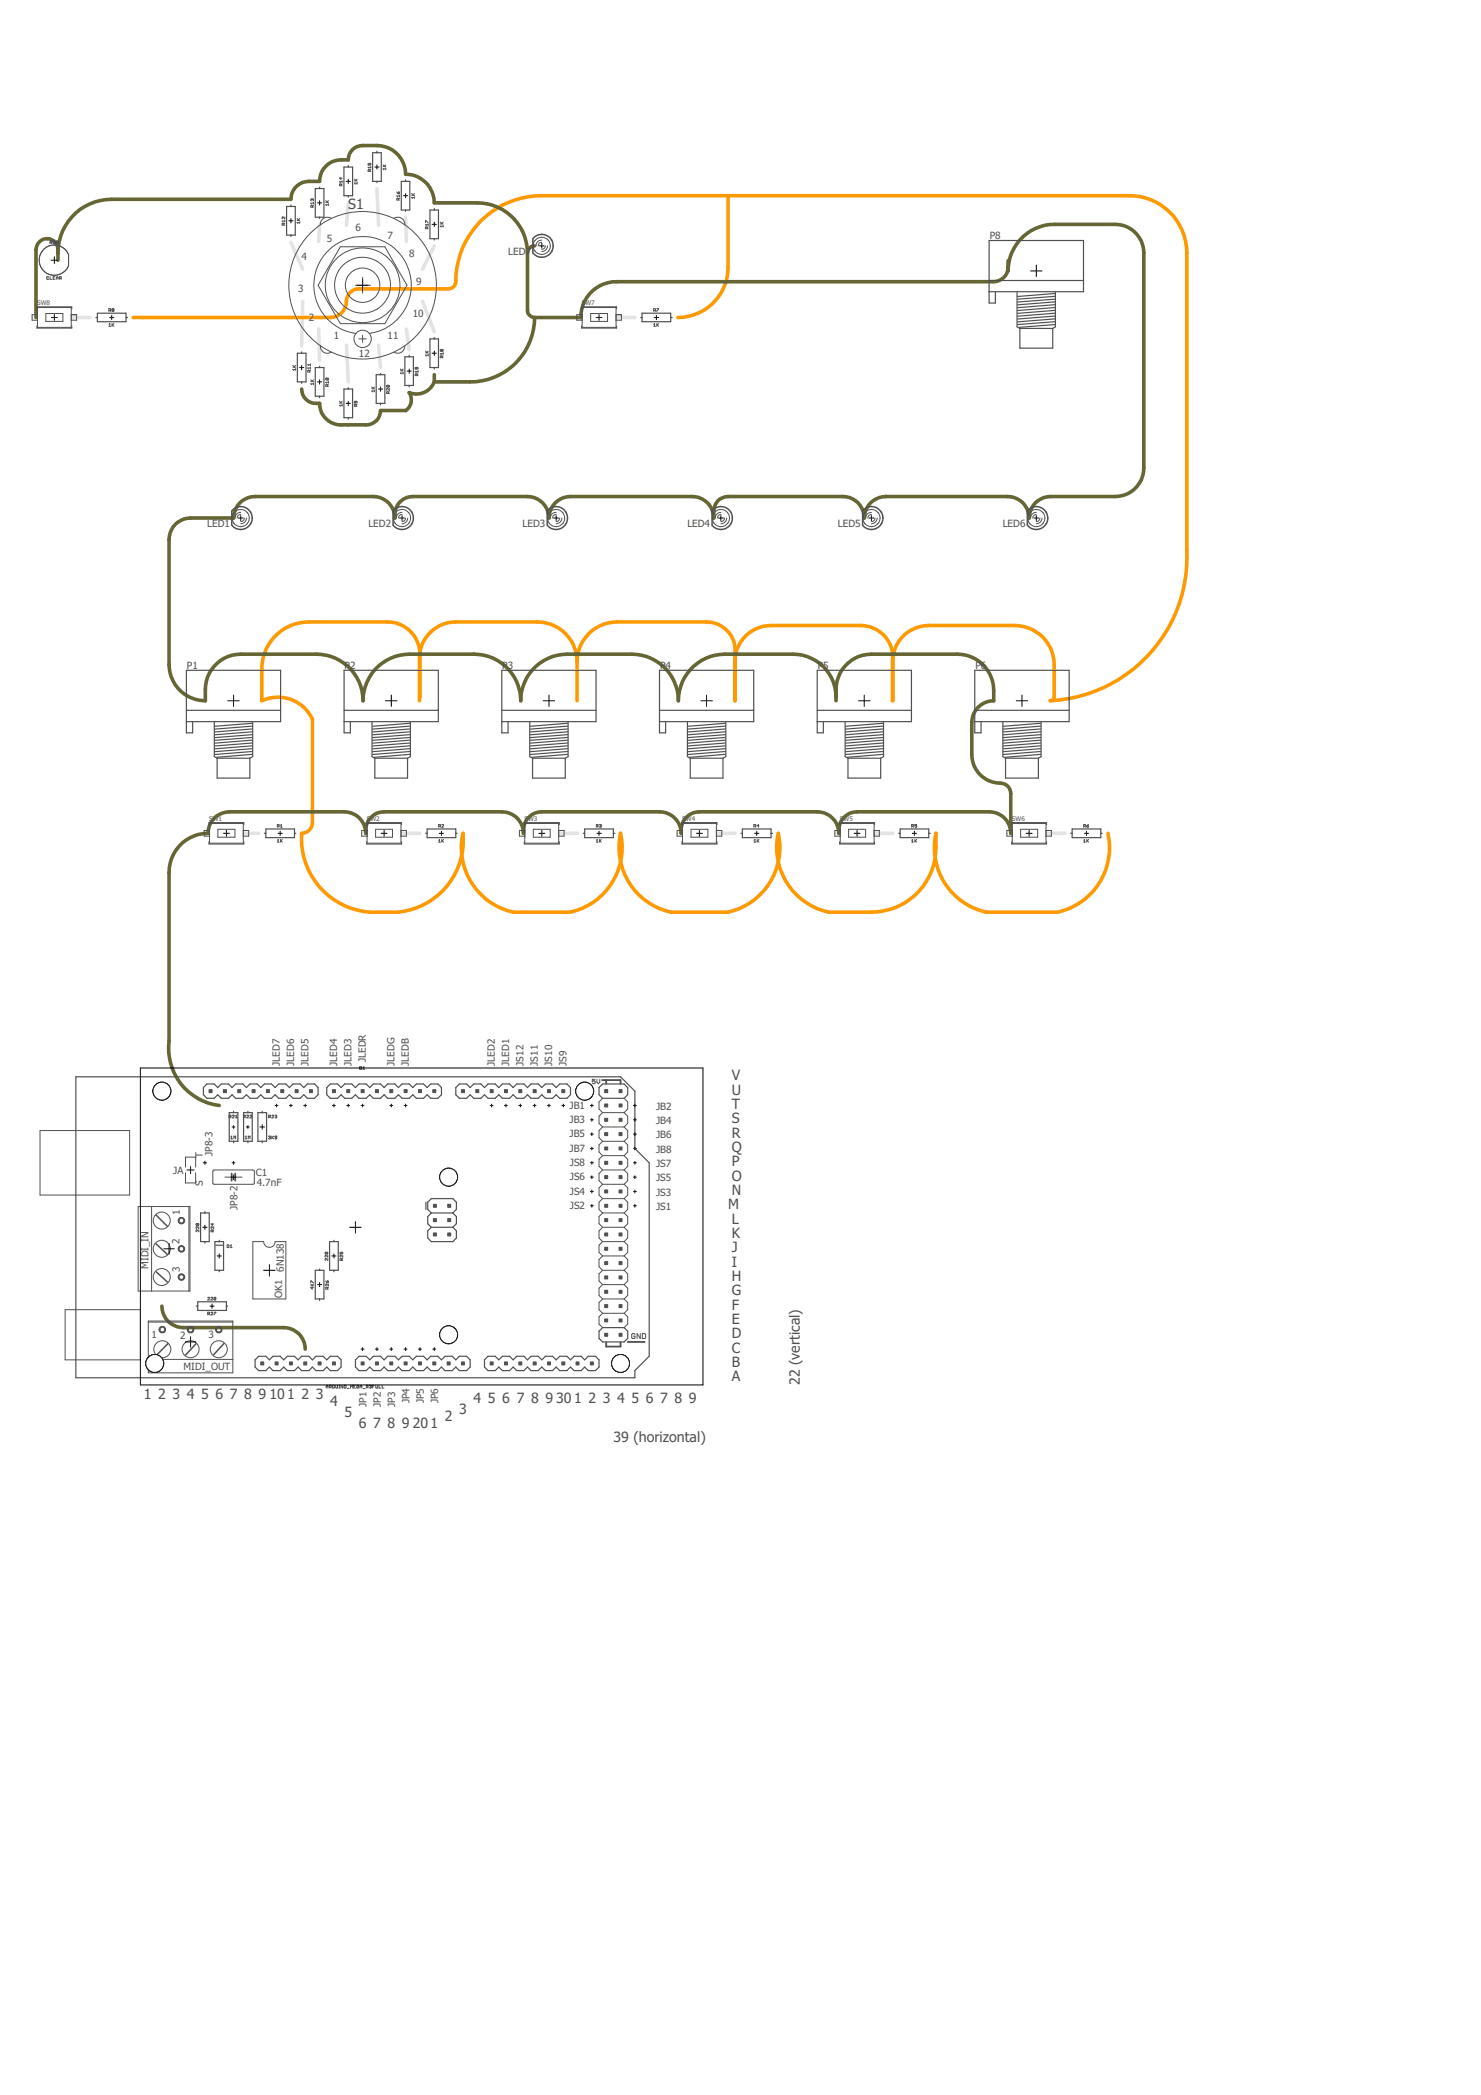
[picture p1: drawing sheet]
<svg xmlns="http://www.w3.org/2000/svg" width="210mm" height="297mm" viewBox="0 0 210 297" stroke-linecap="round" stroke-linejoin="round" font-family="sans-serif">
<g fill="none" stroke="#505050" stroke-width=".14">
<path d="M6.9 39.3h-.3v.2h.3M7.1 34.4h.2v-.2h-.2v.3M7.1 39.2v.4h.2M7.2 34.4l.1 .1M7.5 39.4h.2M7.8 34.2h-.3l.1 .3h.2v-.1h-.1M7.8 39.2h-.3v.4h.3M8 34.2h.2v.3h-.2zM8 34.4h.2M8 39.6v-.3l.1-.1 .1 .1v.3M8 39.4h.2M8.4 39.5l.3-.1-.1-.2h-.2v.4"/>
<path d="M8.6 39.5l.1 .1M40.2 31.9v-.2h-.2v.2h.4M40.4 30.8v.2l-.3-.2h-.1v.2M40.4 31.7l-.2 .1M40.4 31.3h-.4l.1 .2M40.4 31.2v.3M42.1 31.2h.4M42.1 31l.3 .2M42.5 31.6h-.4l.1 .1M42.5 31.4v.3M42.5 31l-.2 .2M44.2 28.3v-.1l-.2 .1 .1 .2"/>
<path d="M44.2 28.3l.1-.1 .1 .1v.2M44.2 28.3v.1M44.3 29.4v-.2l-.2-.1-.1 .3h.4M44.4 29.1l-.1 .2M44.4 28.8h-.4l.2 .1M44.4 28.7v.2M46.2 28.7h.3M46.2 28.4l.2 .3M46.5 28.9v.2M46.5 29h-.3l.1 .1M46.5 28.4l-.1 .2M47 30.9a1.01 1.01 0 0 0-1.1 0 1.01 1.01 0 0 0-.5 1"/>
<path d="M48.2 35h6.3l3.2 5.4-3.2 5.5h-6.3l-3.1-5.5zM48.3 25.2v.2l-.2-.1h.4M48.4 26.3l-.1-.2h-.2v.2h.4M48.5 26.1l-.1 .1M48.5 25.8h-.4l.1 .1M48.5 25.6v.3M50.2 25.7h.4M50.2 25.4l.3 .3M50.6 25.8v.3M50.6 26h-.4l.2 .1M50.6 25.4l-.2 .2M51.4 39.3v2.3"/>
<path d="M52.2 23.2v.2h.2v-.2h.2l-.1 .2M52.4 24.3v-.3l-.2 .1v.2h.4M52.6 24l-.2 .2M52.6 23.7h-.4l.1 .2M52.6 23.6v.3M54.3 23.6h.4M54.3 23.4l.2 .2M54.7 23.9h-.4l.1 .2M54.7 23.8v.3M54.7 23.4l-.2 .2M55.8 30.9a1.02 1.02 0 0 1 1.1 0 1.02 1.02 0 0 1 .5 1M56.2 27.2l.2 .3"/>
<path d="M56.5 28.4v-.2l-.2-.1-.1 .3h.4M56.5 27.2l.1 .1v.2h-.2zM56.6 28.1l-.1 .1M56.6 27.8h-.4l.2 .1M56.6 27.7v.2M58.3 27.7h.4M58.3 27.4l.3 .3M58.7 28h-.4l.2 .1M58.7 27.9v.2M58.7 27.4l-.2 .2M60.3 31.5v-.2l.4 .2M60.6 32.4v-.2h-.2l-.1 .2h.4"/>
<path d="M60.7 31.9h-.4l.1 .1M60.7 32.2l-.1 .1M60.7 31.7v.3M62.4 31.7h.4M62.4 31.5l.3 .2M62.8 31.9v.3M62.8 32.1h-.4l.1 .1M62.8 31.5l-.2 .2M75.8 35.6a1.22 1.22 0 0 0 2 0M76.8 34.4a.46 .46 0 0 0-.5 .5M76.8 34a.8 .8 0 0 0-.8 .9M77.3 34.9l-.2 .4-.3 .1"/>
<path d="M77.6 34.9a.8 .8 0 0 1-.8 .8M77.7 34a1.25 1.25 0 0 1 0 1.6M77.7 34.1a1.22 1.22 0 0 0-1.7-.2 1.22 1.22 0 0 0-.1 1.7M5.2 43.8v-.3h5v.3M5.2 46.2v.3h5v-.3M5.3 43.6h4.8v2.8h-4.8zM5.3 44.6h-.7v.8h.7M6.5 44.4h2.4v1.2h-2.4zM10.1 44.6h.8v.8h-.8M15.4 44h.3l-.1-.2h-.2v.4M15.4 46.3h.3M15.4 46l.2-.1v.4"/>
<path d="M15.6 44l.1 .2M15.9 45.9v.4M15.9 44v-.2h.3l-.1 .2M15.9 44v.2l.3-.1-.1-.1M15.9 44h.2M15.9 46.1l.3 .2M16.2 45.9l-.3 .2M41.5 52.1h.4M41.5 51.8l.3 .3M41.9 52.4h-.4l.1 .1M41.9 52.3v.2M41.9 51.8l-.2 .2"/>
<path d="M43.9 52.7v-.1l-.2-.1-.1 .2h.4M44 52.5l-.1 .1M44 52.2h-.4l.2 .1M44 51.6v.2M44 52v.3M44 51.7h-.4l.2 .1M44 54.1h.4M44 53.8l.3 .3M44.4 54.3v.2M44.4 54.4h-.4l.2 .1M44.4 53.8l-.2 .2M45.4 49a1.01 1.01 0 0 0 .5 1 1.01 1.01 0 0 0 1.1-.1"/>
<path d="M46.2 53.6v.2l.3 .1M46.2 53.6l.3 .1v.2M46.2 53.6l.3 .3M46.4 54.8v-.3l-.2 .1v.2h.3M46.5 54.5l-.1 .2M46.5 54.2h-.3l.1 .1M46.5 54.1v.2M48.1 57.1h.4M48.1 56.9l.3 .2M48.5 57.3v.3M48.5 57.5h-.4l.1 .1M48.5 56.9l-.2 .2"/>
<path d="M50.4 40.4h2.1M50.4 56.9v.2h-.2l.1-.2h.2v.2M50.5 47.3a6.9 6.9 0 0 1-4.9-10.6 6.9 6.9 0 0 1 11.6 0 6.9 6.9 0 0 1-4.9 10.6M50.5 57.6v-.2l-.2-.1-.1 .3h.4M50.6 57.3l-.1 .2M50.9 48h1M51.4 47.5v1.1M52.7 55.1h.4M52.7 54.9l.2 .2M53.1 54.9l-.2 .2M53.1 55.4h-.4l.1 .2M53.1 55.3v.3"/>
<path d="M54.9 54.6l-.1 .2 .3 .1M54.9 54.6l.3 .1-.1 .2M54.9 54.6l.2 .3M55.1 55.8v-.2l-.2-.1-.1 .3h.4M55.2 55.1v.3l-.3-.3h-.1l.1 .3M55.2 55.5l-.1 .2M56.7 52.6h.4M56.7 52.3l.3 .3M57.1 52.9h-.4l.2 .1M57.1 52.8v.2M57.1 52.3l-.2 .2M57.4 49a1.02 1.02 0 0 1-1.6 .9"/>
<path d="M59.1 52.1l-.1 .2h-.2l.1-.2h.3v.2M59.1 53.3v-.3l-.3 .1v.2h.4M59.2 53l-.1 .1M59.2 52.7h-.4l.2 .1M59.2 52.5v.3M60.3 50h.4M60.3 49.8l.3 .2M60.7 50.2v.3M60.7 50.4h-.4l.1 .1M60.7 49.8l-.2 .2M62.6 49.6h-.2l.1 .2 .1-.1M62.6 49.6h.2l-.1 .2-.1-.1"/>
<path d="M62.6 49.6v.1M62.7 50.7l-.1-.2h-.2v.2h.4M62.8 50.5l-.1 .1M62.8 50.1h-.4l.1 .2M62.8 50v.3M82.4 43.8v-.3h5v.3M82.4 46.2v.3h5v-.3M82.5 43.6h4.8v2.8h-4.8zM82.5 44.6h-.8v.8h.8M83.7 44.4h2.4v1.2h-2.4zM87.3 44.6h.8v.8h-.8M92.6 44h.3l-.1-.2h-.2v.4"/>
<path d="M92.6 46l.2-.1v.4M92.6 46.3h.3M92.8 44l.1 .2M93.1 43.8h.2l-.2 .4M93.1 45.9v.4M93.2 46.1l.1 .2M93.3 45.9l-.2 .2M33.1 74.2a1.22 1.22 0 0 0 2 0M33.1 72.7a1.23 1.23 0 0 1 2 0M33.2 72.7a1.21 1.21 0 0 0 0 1.6M34.1 72.9l-.4 .3-.1 .2M34.1 72.6a.83 .83 0 0 0-.8 .8"/>
<path d="M34.6 73.4l-.2 .5-.3 .1M34.9 73.4a.83 .83 0 0 1-.8 .9M35 72.6a1.25 1.25 0 0 1 .1 1.6M56 74.2a1.22 1.22 0 0 0 2 0M56 72.7a1.23 1.23 0 0 1 1.9 0M56 72.7a1.25 1.25 0 0 0 0 1.6M57 72.9l-.4 .3-.1 .2M57 72.6l-.4 .1a.77 .77 0 0 0-.4 .7M57.5 73.4l-.2 .5-.3 .1M57.8 73.4a.83 .83 0 0 1-.8 .9M57.9 72.6a1.25 1.25 0 0 1 0 1.6M77.8 74.2a1.22 1.22 0 0 0 2 0"/>
<path d="M77.9 72.7a1.23 1.23 0 0 1 1.9 0M77.9 72.7a1.25 1.25 0 0 0 0 1.6M78.8 72.9l-.4 .3-.1 .2M78.8 72.6a.8 .8 0 0 0-.8 .8M79.3 73.4l-.2 .5-.3 .1M79.6 73.4a.83 .83 0 0 1-.8 .9M79.7 72.6a1.25 1.25 0 0 1 .1 1.6M101.2 74.2a1.22 1.22 0 0 0 1.9 0M101.2 72.7a1.23 1.23 0 0 1 1.9 0M101.2 72.7a1.25 1.25 0 0 0 .1 1.6M102.2 72.9l-.3 .1-.2 .4M102.2 72.6a.8 .8 0 0 0-.8 .8"/>
<path d="M102.7 73.4l-.1 .3-.4 .3M103 73.4a.87 .87 0 0 1-.8 .9M103.1 72.6a1.21 1.21 0 0 1 0 1.6M122.5 74.2a1.22 1.22 0 0 0 2 0M122.6 72.7a1.23 1.23 0 0 1 1.9 0M122.6 72.7a1.28 1.28 0 0 0 0 1.6M123.5 72.9l-.3 .1-.2 .4M123.5 72.6a.8 .8 0 0 0-.8 .8M124 73.4l-.1 .3-.4 .3M124.3 73.4l-.2 .6-.6 .3M124.4 72.6a1.18 1.18 0 0 1 0 1.6M145.9 74.2a1.22 1.22 0 0 0 1.9 0"/>
<path d="M145.9 72.7a1.21 1.21 0 0 1 1.9 0M145.9 72.7a1.21 1.21 0 0 0 0 1.6M146.9 72.9l-.4 .3-.1 .2M146.9 72.6a.8 .8 0 0 0-.8 .8M147.4 73.4l-.2 .5-.3 .1M147.7 73.4a.83 .83 0 0 1-.8 .9M147.8 72.6a1.18 1.18 0 0 1 0 1.6M29.6 116.9v-.3h5v.3M29.6 119.3v.4h5v-.4M29.7 116.8h4.8v2.7h-4.8zM29.7 117.8h-.8v.8h.8M30.9 117.6h2.4v1.1h-2.4z"/>
<path d="M34.5 117.8h.7v.8h-.7M39.3 117.2l.3-.1-.1-.2h-.2v.4M39.3 119.1l.1-.1v.4M39.3 119.4h.3M39.4 117.2l.2 .1M39.8 117l.1-.1v.4M39.8 117.3h.2M39.8 119v.4M39.8 119.2l.2 .2M40 119l-.2 .3M52 116.9v-.3h4.9v.3M52 119.3v.4h4.9v-.4"/>
<path d="M52 116.8h4.8v2.7h-4.8zM52 117.8h-.7v.8h.7M53.2 117.6h2.4v1.1h-2.4zM56.8 117.8h.8v.8h-.8M62.2 117.2l.2-.1v-.2h-.2v.4M62.2 119.4h.2M62.2 119.1l.1-.1v.4M62.3 117.2l.1 .1M62.6 117h.3l-.3 .3h.3M62.6 119v.4M62.7 119.2l.2 .2M62.9 119l-.3 .3"/>
<path d="M74.3 116.9v-.3h5v.3M74.3 119.3v.4h5v-.4M74.4 116.8h4.8v2.7h-4.8zM74.4 117.8h-.8v.8h.8M75.6 117.6h2.4v1.1h-2.4zM79.2 117.8h.7v.8h-.7M84.5 117.2l.3-.1-.1-.2h-.2v.4M84.5 119.4h.3M84.5 119.1l.1-.1v.4M84.6 117.2l.2 .1M85 117l.2-.1v.2M85 119v.4"/>
<path d="M85 119.2l.2 .2M85.1 117.1h.1M85.2 117.1v.2l-.2-.1M85.2 119l-.2 .3M96.6 116.9v-.3h5v.3M96.6 119.3v.4h5v-.4M96.7 116.8h4.8v2.7h-4.8zM96.7 117.8h-.7v.8h.7M97.9 117.6h2.4v1.1h-2.4zM101.5 117.8h.8v.8h-.8M106.8 117.2h.3v-.2l-.3-.1v.4M106.8 119.4h.3"/>
<path d="M106.8 119.1l.2-.1v.4M107 117.2l.1 .1M107.3 119v.4M107.4 119.2l.2 .2M107.6 117.1h-.3l.2-.2v.4M107.6 119l-.3 .3M119 116.9v-.3h5v.3M119 119.3v.4h5v-.4M119.1 116.8h4.8v2.7h-4.8zM119.1 117.8h-.8v.8h.8M120.3 117.6h2.4v1.1h-2.4zM123.9 117.8h.7v.8h-.7"/>
<path d="M129.2 117.2l.3-.1-.1-.2h-.2v.4M129.2 119.4h.3M129.2 119.1l.1-.1v.4M129.3 117.2l.2 .1M129.7 119v.4M129.7 119.2l.2 .2M129.9 116.9h-.2v.2h.2v.2l-.2-.1M129.9 119l-.2 .3M143.4 116.9v-.3h4.9v.3M143.4 119.3v.4h4.9v-.4M143.5 116.8h4.8v2.7h-4.8zM143.5 117.8h-.8v.8h.8"/>
<path d="M144.7 117.6h2.4v1.1h-2.4zM148.3 117.8h.7v.8h-.7M153.6 117.2h.2v-.2l-.2-.1v.4M153.6 119.4h.2M153.6 119.1l.1-.1v.4M153.7 117.2l.1 .1M154 117.1h.2l.1 .1-.2 .1zM154 119v.4M154.1 119.2l.2 .2M154.3 116.9l-.3 .2M154.3 119l-.3 .3M32.5 158.4h.2v-.2l-.2-.1v.4"/>
<path d="M32.6 158.4l.1 .1M32.9 158.2h.3l-.3 .3h.3M33.4 158.5h.2M33.4 158.2l.1-.1v.4M34.5 158.4h.2l.1-.2-.3-.1v.4M34.6 158.4l.2 .1M35 158.2h.2l-.2 .3h.2M35.4 158.2h.3l-.3 .3h.3M38.1 158.4h.2v-.2l-.2-.1v.4M38.2 158.4l.1 .1M38.5 158.2h.3l-.3 .3h.3M39 158.2l.2-.1v.2"/>
<path d="M39.1 158.3h.1M39.2 158.3v.2l-.2-.1M51 151.2l.2 .1v.3h-.2zM51 151.4h.2M51.4 151.4l.2-.2v.4M51.4 151.6h.3M84.3 153h-.4v.4l.2-.2 .2 .2-.1 .2-.3-.1M84.6 153v.4l.2 .2 .2-.2v-.4M85.4 155.7l-.5 .5v1l.5 .6M85.4 157.8l-.5 .5v1l.5 .5M85.4 159.8l-.5 .5v1l.5 .5M85.4 159.8h3.1"/>
<path d="M85.4 157.8h3.1M88.5 159.8l.5 .5v1l-.5 .5M88.5 155.7l.5 .5v1l-.5 .6M88.5 157.8l.5 .5v1l-.5 .5M5.7 160.3h12.7v9.1h-12.7zM19.6 171.1h7.3v11.9h-7.3zM21.5 171.1v11.9M26.3 165.5v-1.4h1.4v1.4M26.3 166.3v1.4h1.4v-1.4M26.8 171.1v11.9M27.9 173.5h.3l-.1 .2M27.9 173.5l-.1 .2h.3"/>
<path d="M27.9 173.5l.2 .2M28.2 174.4v.2l-.3-.2-.1 .1 .1 .1M28.2 173.9v.3l-.3-.3-.1 .1 .1 .2M30.1 173.5v.2l-.2-.2h.4M30.2 174.6v-.1l-.2-.1-.1 .2h.4M30.2 166l.2-.1h5.4l.2 .2v1.7l-.2 .1h-5.5l-.1-.2zM30.3 173.9v.3l-.3-.3-.1 .1 .1 .2M30.3 174.4l-.1 .1M31.9 166.9h.9M32.2 176.5l.2 .1v.3h-.2zM32.6 176.9h.3M32.6 176.6l.2-.1v.4"/>
<path d="M32.7 161.2l.1-.1v.4M32.7 161.5h.3M33.1 161.5v-.4l.2 .1 .1-.1v.4M33.3 166.9h1M34.7 161.5h.3M34.7 161.2l.2-.1v.4M35.2 161.5v-.4l.1 .1 .1-.1v.4M35.8 176h1.6a.81 .81 0 0 0 .8 .9 .81 .81 0 0 0 .8-.9h1.5v8.2h-4.7zM38.1 161.1h.2v.2M38.2 161.3h.1M38.3 161.3v.2l-.2-.1M38.5 161.1v.4"/>
<path d="M38.6 161.3l.2 .2M38.8 161.1l-.3 .2M39.2 161.3h-.2v-.2h.2v.3h-.2M46.1 177.5v.3h.3M46.1 177.5h.3v.3M46.1 177.5l.3 .3M46.5 178.4v.3l-.3-.3-.1 .1v.2M46.5 178v.2l-.3-.2-.1 .1v.1M48.2 177.5v.3h.2v-.3l.2 .1-.1 .2M48.5 178.7v-.2l-.2-.1-.1 .3h.4M48.6 178v.2l-.3-.2-.1 .1 .1 .1M48.6 178.4l-.1 .2"/>
<path d="M85.4 169.9l-.5 .6v1l.5 .5M85.4 161.8l-.5 .5v1l.5 .6M85.4 163.9l-.5 .5v1l.5 .5M85.4 165.9l-.5 .5v1l.5 .5M85.4 167.9l-.5 .5v1l.5 .5M85.4 172l-.5 .5v1l.5 .5M85.4 174l-.5 .5v1l.5 .5M85.4 176l-.5 .6v1l.5 .5M85.4 178.1l-.5 .5v1l.5 .5M85.4 169.9h3.1M85.4 167.9h3.1M85.4 165.9h3.1"/>
<path d="M85.4 163.9h3.1M85.4 161.8h3.1M85.4 178.1h3.1M85.4 176h3.1M85.4 174h3.1M85.4 172h3.1M88.5 169.9l.5 .6v1l-.5 .5M88.5 167.9l.5 .5v1l-.5 .5M88.5 165.9l.5 .5v1l-.5 .5M88.5 163.9l.5 .5v1l-.5 .5M88.5 161.8l.5 .5v1l-.5 .6M88.5 172l.5 .5v1l-.5 .5"/>
<path d="M88.5 174l.5 .5v1l-.5 .5M88.5 176l.5 .6v1l-.5 .5M88.5 178.1l.5 .5v1l-.5 .5M9.2 185.7h10.7v7.1h-10.7zM21 187.3h12v7.3h-12zM21 192.7h12M21 187.5h12M29.4 184h.3l-.3 .3h.3M29.4 186.3h.2l.1-.2h-.3v.3M29.6 186.3l.1 .1M29.9 184h.2l-.2 .3h.2M29.9 186.1h.2l-.2 .3h.2"/>
<path d="M30.3 186.1h.3l-.3 .3M30.6 184l-.1 .3h-.2M30.6 184l-.2-.1-.1 .4M30.6 184l-.3 .3M44 181.9v-.3l.4 .3M44 182.3h.4M44 182.1l.3 .2M44.2 182.5v.3l-.2-.2h.4M44.4 182.1l-.2 .1M46.2 181.6l.2 .3M46.2 196.8v-.3l.2-.1 .1 .1v.3M46.2 196.6h.3"/>
<path d="M46.4 181.7l.1-.1v.2l-.1 .1zM46.4 182.8v-.2l-.2-.1v.3h.3M46.5 182.1v.2l-.2-.2h-.1v.2M46.5 182.5l-.1 .1M46.7 196.7h.2v-.2l-.2-.1v.4M46.8 196.7l.1 .1M47.1 196.4l.3 .1-.1 .3h-.2zM47.6 196.4v.4l.2-.1v-.3M48 196.4h.2M48 196.8h.2M48.1 196.4v.4M48.6 196.4v.4l-.3-.4v.4"/>
<path d="M48.8 196.5h.2v.3l-.2-.1zM49.2 196.9h.3M49.7 196.8v-.4l.1 .1 .1-.1v.4M50.1 196.6h.1M50.4 196.4h-.3v.4h.3M50.8 196.5h-.2v.3l.2-.1v-.1h-.1M51 196.8v-.3l.2-.1 .1 .1v.3M51 196.6h.3M51.5 196.9h.2M51.9 196.7l.3-.1-.1-.2h-.2v.4M52 196.7l.2 .1M52.4 196.5l.2-.1v.2"/>
<path d="M52.5 196.6h.1M52.6 196.6v.2l-.2-.1M52.8 196.6h.1M53.1 196.4h-.3v.4M53.3 196.4v.4l.2-.1v-.3M53.7 196.4v.4h.3M54.2 196.4v.4h.2M85.4 180.1l-.5 .5v1l.5 .5M85.4 182.1l-.5 .5v1.1l.5 .5M85.4 184.2l-.5 .5v1l.5 .5M85.4 186.2l-.5 .5v1l.5 .5M85.4 186.2h3.1"/>
<path d="M85.4 184.2h3.1M85.4 182.1h3.1M85.4 180.1h3.1M88.5 180.1l.5 .5v1l-.5 .5M88.5 182.1l.5 .5v1.1l-.5 .5M88.5 184.2l.5 .5v1l-.5 .5M88.5 186.2l.5 .5v1l-.5 .5M90 189.2l-.1-.1h-.2l-.2 .1v.5l.4 .1 .1-.4h-.2M90.7 189.1v.7l-.4-.7v.7M91 189.1h.4l.1 .1v.5l-.1 .1h-.4z"/>
<circle cx="7.7" cy="36.9" r="2.16"/>
<circle cx="51.4" cy="40.4" r="4"/>
<circle cx="51.4" cy="40.5" r="10.5"/>
<circle cx="51.4" cy="40.4" r="5.3"/>
<circle cx="51.4" cy="48" r="1.23"/>
<circle cx="51.4" cy="40.4" r="2.45"/>
<circle cx="22.9" cy="173.1" r="1.21"/>
<circle cx="22.9" cy="177.1" r="1.21"/>
<circle cx="22.9" cy="181.1" r="1.21"/>
<circle cx="23" cy="191.3" r="1.21"/>
<circle cx="27" cy="191.3" r="1.21"/>
<circle cx="31" cy="191.3" r="1.21"/>
</g>
<g fill="none" stroke="#e3e3e3" stroke-width=".51">
<path d="M41.2 34.4l1.7 3.8M45.3 31.8l-.1 2.4M49.4 28.8l-.3 3.1M53.4 26.7l.3 5.2M57.5 30.8l.1 3.4M61.6 34.9l-1.7 3.3M10.3 45h2.5M42.9 42.7l-.1 6.4M45.2 46.7l.1 4.4M49.1 48.9l.3 5.2M53.7 48.9l.2 3.2M57.6 46.7l.4 2.9"/>
<path d="M59.9 42.7l1.7 4.3M87.5 45h2.5M34.7 118.2h2M57 118.2h2.5M79.4 118.2h2.5M101.7 118.2h2.5M124.1 118.2h2.5M148.5 118.2h2.4"/>
</g>
<path d="M103.2 27.7v10.2a7.1 7.1 0 0 1-7.1 7.1M18.9 45h27.9a2.39 2.39 0 0 0 2.3-2.6 1.74 1.74 0 0 1 1.8-1.4h12.7a1.05 1.05 0 0 0 1-1.1 12.1 12.1 0 0 1 12.2-12.2h83.3a8.1 8.1 0 0 1 8.1 8.2v42.1a20.4 20.4 0 0 1-19.4 21.4 .56 .56 0 0 0 .6-.6v-4.5a5.6 5.6 0 0 0-5.6-5.6h-12.2a5.1 5.1 0 0 0-5.1 5.1v5.6l.1-6.1a4.6 4.6 0 0 0-4.6-4.6h-12.7a5.1 5.1 0 0 0-5.2 5.1l.1 5.6v-7.2a4.1 4.1 0 0 0-4.1-4h-12.7a5.7 5.7 0 0 0-5.6 5.6M59.5 98.8v-6a4.6 4.6 0 0 0-4.6-4.6h-11.1a6.7 6.7 0 0 0-6.7 6.6v4.6a5.4 5.4 0 0 1 7.2 2.6v14.6a1.53 1.53 0 0 1-1.5 1.6 10.4 10.4 0 0 0 9.6 11.1h4.1a10.2 10.2 0 0 0 9.1-11.1 9.4 9.4 0 0 0 7.1 11.1h8.2a9.4 9.4 0 0 0 7-11.1 9.4 9.4 0 0 0 7.2 11.1h8.1a9.4 9.4 0 0 0 7.1-11.1 9.4 9.4 0 0 0 7.1 11.1h6.1a9.2 9.2 0 0 0 9.2-9.1v-2a9.4 9.4 0 0 0 7.1 11.1h10.1a9.4 9.4 0 0 0 7.1-11.1M81.8 93.8a5.6 5.6 0 0 0-5.7-5.6h-11.5a5.1 5.1 0 0 0-5.1 5.1v6.1M81.8 93.8v5.6" fill="none" stroke="#f90" stroke-width=".51"/>
<path d="M8.2 36.9a3 3 0 0 0-.3-2.5 1.56 1.56 0 0 0-1.8-.5 1.56 1.56 0 0 0-1 1.5v9.6M8.2 35.9a7.6 7.6 0 0 1 7.6-7.6h25.4a2.54 2.54 0 0 1 2.6-2.6h1.5a3 3 0 0 1 3-3h1.1a2.02 2.02 0 0 1 2-2.1 6.6 6.6 0 0 1 4.2 .7 4.2 4.2 0 0 1 1.9 3.4 4.1 4.1 0 0 1 4.1 4.1h6a7.1 7.1 0 0 1 7.2 7.1M74.8 35.9v8.1a1.05 1.05 0 0 0 1 1M75.8 34.9a1.01 1.01 0 0 0-1 1M142.9 37v1.4a6.6 6.6 0 0 1 6.6-6.6h8.6a4.1 4.1 0 0 1 4 4.1v30.4a4.1 4.1 0 0 1-4 4.1h-9.2a3 3 0 0 0-3 3 3 3 0 0 0-3.1-3h-17.3a3 3 0 0 0-3 3 3 3 0 0 0-3.1-3h-16.2a2.02 2.02 0 0 0-2 2v1a3 3 0 0 0-3.1-3h-17.2a3 3 0 0 0-3.1 3 3.1 3.1 0 0 0-3-3h-16.3a2.61 2.61 0 0 0-2.5 3 3 3 0 0 0-3.1-3h-16.7a3 3 0 0 0-3.1 3h-6.1a3 3 0 0 0-3 3.1v17.7a5.1 5.1 0 0 0 5.1 5.2 6.3 6.3 0 0 1 .9-4.5 5 5 0 0 1 4.1-2.1h10.8a6.6 6.6 0 0 1 6.6 6.6 6.6 6.6 0 0 1 6.6-6.6h9.1a6.6 6.6 0 0 1 6.6 6.6 6.6 6.6 0 0 1 6.6-6.6h9.1a6.6 6.6 0 0 1 6.6 6.6 6.6 6.6 0 0 1 6.6-6.6h9.7a6.1 6.1 0 0 1 6.1 6M142.9 37.9a2.06 2.06 0 0 1-2.1 2h-53.4a5 5 0 0 0-5.1 5.1h-6.5M61.6 54.1a2.72 2.72 0 0 1-3.6 1.6 1.82 1.82 0 0 1-.5 2.5h-3.6a2.02 2.02 0 0 1-2 2h-3.6a3 3 0 0 1-3-3 2.1 2.1 0 0 1-2.5-2M61.6 53.1v1M75.8 45a9.2 9.2 0 0 1-9.2 9.1h-5M118.5 99.4a6.3 6.3 0 0 1 .9-4.5 5 5 0 0 1 4.1-2.1h12.2a5.1 5.1 0 0 1 5.1 5.1v1.5a3.1 3.1 0 0 0-3.1 3.1v4.5a4.1 4.1 0 0 0 4.4 4.1 1.44 1.44 0 0 1 1.2 1.4v5.7a3 3 0 0 0-3.1-3.1h-18.7a2.67 2.67 0 0 0-2.6 3.1 3 3 0 0 0-3.1-3.1h-16.7a2.64 2.64 0 0 0-2.6 3.1 3.1 3.1 0 0 0-3-3.1h-16.7a2.64 2.64 0 0 0-2.6 3.1 3 3 0 0 0-3.1-3.1h-16.7a2.67 2.67 0 0 0-2.6 3.1 3 3 0 0 0-3-3.1h-16.3a3 3 0 0 0-3 3.1 5.5 5.5 0 0 0-5.5 5.5v23.9a8.2 8.2 0 0 0 7.1 9.1M22.9 185.2a3 3 0 0 0 3.1 3h14.2a3 3 0 0 1 3.1 3.1" fill="none" stroke="#663" stroke-width=".51"/>
<g fill="none" stroke="#505050" stroke-width=".17">
<path d="M40.6 29.3h1.2v4h-1.2zM41.2 29.1v.2M41.2 33.3v.2M44.7 26.7h1.2v4.1h-1.2zM45.3 26.5v.2M45.3 30.8v.2M48.7 23.7h1.3v4h-1.3zM49.4 23.5v.2M49.4 27.7v.2M52.8 21.7h1.2v4h-1.2zM53.4 21.4v.3M53.4 25.7v.2"/>
<path d="M56.9 25.7h1.2v4.1h-1.2zM57.5 25.5v.2M57.5 29.8v.2M60.9 29.8h1.2v4h-1.2zM61.6 29.6v.2M61.6 33.8v.2M140.2 39.8h13.4M13.6 45h.2M13.8 44.4h4.1v1.2h-4.1zM17.9 45h.2M42.1 50.1h1.3v4h-1.3zM42.8 49.9v.2"/>
<path d="M42.8 54.1v.3M44.7 52.1h1.2v4.1h-1.2zM45.3 51.9v.2M45.3 56.2v.2M48.7 55.2h1.3v4h-1.3zM49.4 55v.2M49.4 59.2v.2M53.3 53.1h1.2v4.1h-1.2zM53.9 52.9v.2M53.9 57.2v.2M57.4 50.6h1.2v4.1h-1.2zM58 50.4v.2"/>
<path d="M58 54.7v.2M60.9 48h1.2v4.1h-1.2zM61.6 47.9v.1M61.6 52.1v.2M90.8 45h.2M91 44.4h4.1v1.2h-4.1zM95.1 45h.2M140.2 41.4h13.4v-7.3h-13.4v8.9h.9v-1.6M144.1 41.4v4.9l.4 .3M144.5 46.6v2.8h4.7v-2.8M144.5 46.6h4.7M149.5 45.6l-5.3 .4"/>
<path d="M149.5 45.2l-5.3 .4M149.5 44.8l-5.3 .4M149.5 44.4l-5.3 .4M149.5 44l-5.3 .4M149.5 43.6l-5.3 .4M149.5 43.2l-5.3 .4M149.5 42.8l-5.3 .4M149.5 42.4l-5.3 .4M149.5 42l-5.3 .4M149.5 41.6l-5.3 .4M149.5 46l-5.1 .4M149.6 41.4v4.9l-.4 .3"/>
<path d="M26.4 102.3h13.4v-7.3h-13.4v8.9h.9v-1.5M26.4 100.7h13.4M30.4 102.4v4.9l.4 .2M30.8 107.5v2.8h4.6v-2.8M30.8 107.5h4.6M35.8 106.6l-5.3 .4M35.8 106.2l-5.3 .4M35.8 105.7l-5.3 .5M35.8 105.3l-5.3 .5M35.8 104.9l-5.3 .5M35.8 104.6l-5.3 .4M35.8 104.2l-5.3 .4"/>
<path d="M35.8 103.8l-5.3 .4M35.8 103.4l-5.3 .4M35.8 103l-5.3 .4M35.8 102.6l-5.3 .4M35.8 107l-5.2 .4M35.8 102.4v4.9l-.4 .2M37.5 118.2h.2M37.7 117.5h4v1.3h-4zM41.7 118.2h.2M48.8 102.3h13.3v-7.3h-13.3v8.9h.9v-1.5M48.8 100.7h13.3M52.7 102.4v4.9l.4 .2"/>
<path d="M53.1 107.5h4.7M53.1 107.5v2.8h4.7v-2.8M58.1 106.6l-5.3 .4M58.1 106.2l-5.3 .4M58.1 105.7l-5.3 .5M58.1 105.3l-5.3 .5M58.1 104.9l-5.3 .5M58.1 104.6l-5.3 .4M58.1 104.2l-5.3 .4M58.1 103.8l-5.3 .4M58.1 103.4l-5.3 .4M58.1 103l-5.3 .4"/>
<path d="M58.1 102.6l-5.3 .4M58.1 107l-5.1 .4M58.2 102.4v4.9l-.4 .2M60.3 118.2h.2M60.5 117.5h4.1v1.3h-4.1zM64.6 118.2h.2M71.1 102.3h13.4v-7.3h-13.4v8.9h.9v-1.5M71.1 100.7h13.4M75.1 102.4v4.9l.4 .2M75.5 107.5h4.6M75.5 107.5v2.8h4.6v-2.8M80.4 106.6l-5.2 .4"/>
<path d="M80.4 106.2l-5.2 .4M80.4 105.7l-5.2 .5M80.4 105.3l-5.2 .5M80.4 104.9l-5.2 .5M80.4 104.6l-5.2 .4M80.4 104.2l-5.2 .4M80.4 103.8l-5.2 .4M80.4 103.4l-5.2 .4M80.4 103l-5.2 .4M80.4 102.6l-5.2 .4M80.4 107l-5.1 .4M80.5 102.4v4.9l-.4 .2"/>
<path d="M82.7 118.2h.2M82.9 117.5h4v1.3h-4zM86.9 118.2h.2M93.5 102.3h13.3v-7.3h-13.3v8.9h.8v-1.5M93.5 100.7h13.3M97.4 102.4v4.9l.4 .2M97.8 107.5h4.7M97.8 107.5v2.8h4.7v-2.8M102.8 106.6l-5.3 .4M102.8 106.2l-5.3 .4M102.8 105.7l-5.3 .5M102.8 105.3l-5.3 .5"/>
<path d="M102.8 104.9l-5.3 .5M102.8 104.6l-5.3 .4M102.8 104.2l-5.3 .4M102.8 103.8l-5.3 .4M102.8 103.4l-5.3 .4M102.8 103l-5.3 .4M102.8 102.6l-5.3 .4M102.8 107l-5.1 .4M102.9 102.4v4.9l-.4 .2M105 118.2h.2M105.2 117.5h4.1v1.3h-4.1zM109.3 118.2h.2"/>
<path d="M115.8 102.3h13.4v-7.3h-13.4v8.9h.9v-1.5M115.8 100.7h13.4M119.8 102.4v4.9l.4 .2M120.2 107.5h4.6M120.2 107.5v2.8h4.6v-2.8M125.1 106.6l-5.3 .4M125.1 106.2l-5.3 .4M125.1 105.7l-5.3 .5M125.1 105.3l-5.3 .5M125.1 104.9l-5.3 .5M125.1 104.6l-5.3 .4M125.1 104.2l-5.3 .4"/>
<path d="M125.1 103.8l-5.3 .4M125.1 103.4l-5.3 .4M125.1 103l-5.3 .4M125.1 102.6l-5.3 .4M125.1 107l-5.1 .4M125.2 102.4v4.9l-.4 .2M127.4 118.2h.2M127.6 117.5h4v1.3h-4zM131.6 118.2h.2M138.2 102.3h13.3v-7.3h-13.3v8.9h.8v-1.5M138.2 100.7h13.3M142.1 102.4v4.9l.4 .2"/>
<path d="M142.5 107.5h4.7M142.5 107.5v2.8h4.7v-2.8M147.5 106.6l-5.3 .4M147.5 106.2l-5.3 .4M147.5 105.7l-5.3 .5M147.5 105.3l-5.3 .5M147.5 104.9l-5.3 .5M147.5 104.6l-5.3 .4M147.5 104.2l-5.3 .4M147.5 103.8l-5.3 .4M147.5 103.4l-5.3 .4M147.5 103l-5.3 .4"/>
<path d="M147.5 102.6l-5.3 .4M147.5 107l-5.1 .4M147.6 102.4v4.9l-.4 .2M151.7 118.2h.3M152 117.5h4v1.3h-4zM156 118.2h.2M10.8 152.7h77.1l2.1 2v8.1l2 2.1v27.4l-2 2v1h-79.2zM28.8 154.2l.5-.5h1.1l.5 .5 .5-.5h1l.5 .5 .5-.5h1l.5 .5 .5-.5h1l.6 .5 .5-.5h1l.5 .5 .5-.5h1l.5 .5 .5-.5h1l.6 .5 .5-.5h1l.5 .5v1l-.5 .5h-1l-.5-.5-.6 .5h-1l-.5-.5-.5 .5h-1l-.5-.5-.5 .5h-1l-.5-.5-.6 .5h-1l-.5-.5-.5 .5h-1l-.5-.5-.5 .5h-1l-.5-.5-.5 .5h-1.1l-.5-.5zM32.5 157.8h1.2v4h-1.2zM33.1 157.6v.2M34.5 157.8h1.3v4h-1.3zM35.1 157.6v.2"/>
<path d="M36.6 157.8h1.2v4h-1.2zM37.2 157.6v.2M46.8 153.7h1l.5 .5 .6-.5h1l.5 .5 .5-.5h1l.5 .5 .5-.5h1l.5 .5 .5-.5h1.1l.5 .5 .5-.5h1l.5 .5 .5-.5h1l.5 .5 .5-.5h1.1l.5 .5v1l-.5 .5h-1.1l-.5-.5-.5 .5h-1l-.5-.5-.5 .5h-1l-.5-.5-.5 .5h-1.1l-.5-.5-.5 .5h-1l-.5-.5-.5 .5h-1l-.5-.5-.5 .5h-1l-.6-.5-.5 .5h-1l-.5-.5v-1zM65.1 153.7h1l.5 .5 .5-.5h1.1l.5 .5 .5-.5h1l.5 .5 .5-.5h1l.5 .5 .5-.5h1.1l.5 .5 .5-.5h1l.5 .5 .5-.5h1l.5 .5 .5-.5h1l.6 .5v1l-.6 .5h-1l-.5-.5-.5 .5h-1l-.5-.5-.5 .5h-1l-.5-.5-.5 .5h-1.1l-.5-.5-.5 .5h-1l-.5-.5-.5 .5h-1l-.5-.5-.5 .5h-1.1l-.5-.5-.5 .5h-1l-.5-.5v-1zM85.4 153.7h3.1l.5 .5v1l-.5 .5h-3.1l-.5-.5v-1zM28.4 172h1.3v4h-1.3zM29 171.8v.2M29 176v.3M30.5 176h1.2v4.1h-1.2zM30.6 176.6h1M31.1 175.9v.1M33.1 161.8v.2"/>
<path d="M35.1 161.8v.2M37.2 161.8v.2M45.3 179.9v.2M46.7 176h1.2v4.1h-1.2zM47.3 175.9v.1M60.4 170.5v1M61.1 174l-.5 .5v1l.5 .5h3.1l.5-.5v-1l-.5-.5M61.1 172h3.1M61.1 172l-.5-.5v-1l.5-.6h3.1l.5 .6v1l-.5 .5M61.1 172l-.5 .5v1l.5 .5M61.1 174h3.1M64.2 172l.5 .5v1l-.5 .5"/>
<path d="M27.8 185.2h.2M28 184.6h4.1v1.2h-4.1zM31.1 180.1v.2M32.1 185.2h.2M36.7 192.3h1l.5 .5 .5-.5h1l.5 .5 .5-.5h1l.5 .5 .6-.5h1l.5 .5 .5-.5h1l.5 .5 .5-.5h1l.5 .5v1l-.5 .5h-1l-.5-.5-.5 .5h-1l-.5-.5-.5 .5h-1l-.6-.5-.5 .5h-1l-.5-.5-.5 .5h-1l-.5-.5-.5 .5h-1l-.5-.5v-1zM44.7 180.1h1.2v4.1h-1.2zM45.3 184.2v.2M47.3 180.1v.2M50.4 192.8l.5-.5h1l.5 .5 .5-.5h1l.5 .5 .5-.5h1.1l.5 .5 .5-.5h1l.5 .5 .5-.5h1l.5 .5 .5-.5h1.1l.5 .5 .5-.5h1l.5 .5 .5-.5h1l.5 .5v1l-.5 .5h-1l-.5-.5-.5 .5h-1l-.5-.5-.5 .5h-1.1l-.5-.5-.5 .5h-1l-.5-.5-.5 .5h-1l-.5-.5-.5 .5h-1.1l-.5-.5-.5 .5h-1l-.5-.5-.5 .5h-1l-.5-.5zM69.2 192.3h1l.5 .5 .5-.5h1l.5 .5 .5-.5h1.1l.5 .5 .5-.5h1l.5 .5 .5-.5h1l.5 .5 .5-.5h1l.6 .5 .5-.5h1l.5 .5 .5-.5h1l.5 .5v1l-.5 .5h-1l-.5-.5-.5 .5h-1l-.5-.5-.6 .5h-1l-.5-.5-.5 .5h-1l-.5-.5-.5 .5h-1l-.5-.5-.5 .5h-1.1l-.5-.5-.5 .5h-1l-.5-.5-.5 .5h-1l-.5-.5v-1zM84.9 188.7l.5-.5h3.1l.5 .5v1.1l-.5 .5h-3.1l-.5-.5z"/>
</g>
<path d="M85.3 153.1h2.6v.6M85.9 153.1v.5M32.8 166.4v1M33.3 166.4v1M87.9 190.3v.6h-2v-.6M89 190.3h2.4" fill="none" stroke="#505050" stroke-width=".25"/>
<g fill="none" stroke="#505050" stroke-width=".21">
<path d="M75.5 33.8v2.1M75.5 33.8a1.62 1.62 0 0 1 2.7 .3M78.2 34a1.63 1.63 0 0 1-.5 2.2 1.63 1.63 0 0 1-2.2-.3M32.9 72.4v2.1M32.9 72.4a1.62 1.62 0 0 1 2.6 .2M35.5 72.6l.2 .6a1.42 1.42 0 0 1-.2 1M35.6 74.2a1.63 1.63 0 0 1-2.7 .3M55.7 72.4v2.1M55.7 72.4a1.6 1.6 0 0 1 2.7 .2M58.4 72.6l.2 .8-.2 .8M58.4 74.2a1.61 1.61 0 0 1-2.7 .3M80.2 72.6l.2 .8-.2 .8"/>
<path d="M80.2 72.6a1.61 1.61 0 0 0-2.6-.2v2.1a1.6 1.6 0 0 0 2.6-.3M100.9 72.4v2.1a1.62 1.62 0 0 0 2.7-.3M100.9 72.4a1.6 1.6 0 0 1 2.7 .2M103.6 72.6l.2 .8-.2 .8M122.3 72.4v2.1a1.62 1.62 0 0 0 2.6-.3M122.3 72.4a1.6 1.6 0 0 1 2.6 .2M124.9 72.6l.2 .8-.2 .8M145.6 72.4v2.1M145.6 72.4a1.62 1.62 0 0 1 2.7 .2M148.3 72.6l.2 .8-.2 .8M148.3 74.2a1.63 1.63 0 0 1-2.7 .3M22.1 176.3l1.6 1.6"/>
<path d="M22.1 172.3l1.6 1.6M22.2 180.3l1.5 1.5M23.8 190.5l-1.6 1.6M27.8 190.5l-1.5 1.6M31.7 190.5l-1.4 1.6"/>
</g>
<g fill="#505050" stroke="#505050" stroke-width=".14">
<path d="M25.4 172.7a.47 .47 0 0 1 .7 .2 .47 .47 0 0 1-.3 .6 .47 .47 0 0 1-.5-.4h.1a.34 .34 0 0 1 .4-.4 .34 .34 0 0 1 .2 .6 .34 .34 0 0 1-.6-.1v-.1h-.1z" fill-rule="evenodd"/>
<path d="M25.4 180.7a.47 .47 0 0 1 .7 .2 .47 .47 0 0 1-.3 .6 .47 .47 0 0 1-.5-.4h.1a.34 .34 0 0 1 .4-.4 .34 .34 0 0 1 .2 .6 .34 .34 0 0 1-.6-.1v-.1h-.1z" fill-rule="evenodd"/>
<path d="M25.4 176.7a.47 .47 0 0 1 .7 .2 .47 .47 0 0 1-.3 .6 .47 .47 0 0 1-.5-.4h.1a.34 .34 0 0 1 .4-.4 .34 .34 0 0 1 .2 .6 .34 .34 0 0 1-.6-.1v-.1h-.1z" fill-rule="evenodd"/>
<path d="M22.7 188.2a.47 .47 0 0 1 .7 .1 .47 .47 0 0 1-.3 .7 .47 .47 0 0 1-.6-.5h.2a.35 .35 0 0 1 .5-.3 .35 .35 0 0 1 .1 .6 .35 .35 0 0 1-.6-.1v-.2h-.2z" fill-rule="evenodd"/>
<path d="M30.7 188.2a.47 .47 0 0 1 .7 .1 .47 .47 0 0 1-.3 .7 .47 .47 0 0 1-.6-.5h.2a.35 .35 0 0 1 .5-.3 .35 .35 0 0 1 .1 .6 .35 .35 0 0 1-.6-.1v-.2h-.2z" fill-rule="evenodd"/>
<path d="M26.7 188.2a.47 .47 0 0 1 .7 .1 .47 .47 0 0 1-.3 .7 .47 .47 0 0 1-.6-.5h.2a.35 .35 0 0 1 .5-.3 .35 .35 0 0 1 .1 .6 .35 .35 0 0 1-.6-.1v-.2h-.2z" fill-rule="evenodd"/>
</g>
<g fill="#505050" stroke="#505050" stroke-width=".14">
<path d="M81.6 193.1h.5v.4h-.5z"/>
<path d="M79.6 193.1h.5v.4h-.5z"/>
<path d="M77.6 193.1h.4v.4h-.4z"/>
<path d="M75.6 193.1h.4v.4h-.4z"/>
<path d="M73.5 193.1h.5v.4h-.5z"/>
<path d="M71.5 193.1h.4v.4h-.4z"/>
<path d="M69.5 193.1h.4v.4h-.4z"/>
<path d="M83.7 193.1h.4v.4h-.4z"/>
<path d="M77.6 154.5h.4v.4h-.4z"/>
<path d="M75.6 154.5h.4v.4h-.4z"/>
<path d="M73.5 154.5h.5v.4h-.5z"/>
<path d="M71.5 154.5h.4v.4h-.4z"/>
<path d="M69.5 154.5h.4v.4h-.4z"/>
<path d="M67.4 154.5h.5v.4h-.5z"/>
<path d="M65.4 154.5h.4v.4h-.4z"/>
<path d="M79.6 154.5h.5v.4h-.5z"/>
<path d="M63.4 193.1h.4v.4h-.4z"/>
<path d="M61.3 193.1h.5v.4h-.5z"/>
<path d="M59.3 193.1h.4v.4h-.4z"/>
<path d="M57.3 193.1h.4v.4h-.4z"/>
<path d="M55.2 193.1h.5v.4h-.5z"/>
<path d="M53.2 193.1h.4v.4h-.4z"/>
<path d="M51.2 193.1h.4v.4h-.4z"/>
<path d="M65.4 193.1h.4v.4h-.4z"/>
<path d="M59.3 154.5h.4v.4h-.4z"/>
<path d="M57.3 154.5h.4v.4h-.4z"/>
<path d="M55.2 154.5h.5v.4h-.5z"/>
<path d="M53.2 154.5h.4v.4h-.4z"/>
<path d="M51.2 154.5h.4v.4h-.4z"/>
<path d="M49.1 154.5h.5v.4h-.5z"/>
<path d="M47.1 154.5h.4v.4h-.4z"/>
<path d="M61.3 154.5h.5v.4h-.5z"/>
<path d="M41.8 154.5h.4v.4h-.4z"/>
<path d="M39.8 154.5h.4v.4h-.4z"/>
<path d="M37.8 154.5h.4v.4h-.4z"/>
<path d="M35.7 154.5h.5v.4h-.5z"/>
<path d="M33.7 154.5h.4v.4h-.4z"/>
<path d="M31.7 154.5h.4v.4h-.4z"/>
<path d="M29.6 154.5h.5v.4h-.5z"/>
<path d="M43.9 154.5h.4v.4h-.4z"/>
<path d="M61.4 170.8h.4v.4h-.4z"/>
<path d="M63.5 170.8h.4v.4h-.4z"/>
<path d="M63.5 172.8h.4v.4h-.4z"/>
<path d="M61.4 172.8h.4v.4h-.4z"/>
<path d="M63.5 174.8h.4v.4h-.4z"/>
<path d="M61.4 174.8h.4v.4h-.4z"/>
<path d="M87.7 170.8h.5v.4h-.5z"/>
<path d="M85.7 170.8h.4v.4h-.4z"/>
<path d="M85.7 168.7h.4v.4h-.4z"/>
<path d="M87.7 168.7h.5v.4h-.5z"/>
<path d="M85.7 166.7h.4v.4h-.4z"/>
<path d="M87.7 166.7h.5v.4h-.5z"/>
<path d="M85.7 164.7h.4v.4h-.4z"/>
<path d="M85.7 162.6h.4v.4h-.4z"/>
<path d="M85.7 160.6h.4v.4h-.4z"/>
<path d="M87.7 164.7h.5v.4h-.5z"/>
<path d="M87.7 162.6h.5v.4h-.5z"/>
<path d="M87.7 160.6h.5v.4h-.5z"/>
<path d="M85.7 158.6h.4v.4h-.4z"/>
<path d="M87.7 158.6h.5v.4h-.5z"/>
<path d="M85.7 156.5h.4v.5h-.4z"/>
<path d="M87.7 156.5h.5v.5h-.5z"/>
<path d="M87.7 187h.5v.4h-.5z"/>
<path d="M85.7 187h.4v.4h-.4z"/>
<path d="M85.7 185h.4v.4h-.4z"/>
<path d="M87.7 185h.5v.4h-.5z"/>
<path d="M85.7 182.9h.4v.5h-.4z"/>
<path d="M87.7 182.9h.5v.5h-.5z"/>
<path d="M85.7 180.9h.4v.4h-.4z"/>
<path d="M85.7 178.9h.4v.4h-.4z"/>
<path d="M85.7 176.8h.4v.5h-.4z"/>
<path d="M87.7 180.9h.5v.4h-.5z"/>
<path d="M87.7 178.9h.5v.4h-.5z"/>
<path d="M87.7 176.8h.5v.5h-.5z"/>
<path d="M85.7 174.8h.4v.4h-.4z"/>
<path d="M87.7 174.8h.5v.4h-.5z"/>
<path d="M85.7 172.8h.4v.4h-.4z"/>
<path d="M87.7 172.8h.5v.4h-.5z"/>
<path d="M87.7 189h.5v.5h-.5z"/>
<path d="M85.7 189h.4v.5h-.4z"/>
<path d="M87.7 154.5h.5v.4h-.5z"/>
<path d="M85.7 154.5h.4v.4h-.4z"/>
<path d="M47.1 193.1h.4v.4h-.4z"/>
<path d="M45.1 193.1h.4v.4h-.4z"/>
<path d="M43.1 193.1h.4v.4h-.4z"/>
<path d="M41 193.1h.4v.4h-.4z"/>
<path d="M39 193.1h.4v.4h-.4z"/>
<path d="M37 193.1h.4v.4h-.4z"/>
</g>
<g fill="none" stroke="#000" stroke-width=".14">
<path d="M7.2 36.9h1M7.7 36.4v1M40.9 31.3h.6M41.2 31v.6M45 28.8h.6M45.3 28.5v.6M49.1 25.7h.6M49.4 25.4v.6M51.4 39.6v1.7M53.1 23.7h.6M53.4 23.4v.6M57.2 27.7h.6"/>
<path d="M57.5 27.5v.5M61.2 31.8h.6M61.6 31.5v.6M76.4 34.9h.7M76.8 34.5v.7M146.1 38.4h1.6M146.9 37.6v1.6M7.3 45h.8M7.7 44.6v.8M15.5 45h.6M15.8 44.7v.6M42.5 52.1h.6"/>
<path d="M42.8 51.8v.6M45 54.1h.6M45.3 53.8v.7M49.1 57.2h.6M49.4 56.9v.6M50.6 40.4h1.6M53.6 55.2h.6M53.9 54.9v.6M57.7 52.6h.6M58 52.3v.6M61.2 50.1h.6M61.6 49.8v.6"/>
<path d="M84.5 45h.8M84.9 44.6v.8M92.7 45h.6M93 44.7v.6M33.8 73.4h.7M34.1 73.1v.7M56.6 73.4h.7M57 73.1v.7M78.5 73.4h.7M78.8 73.1v.7M101.8 73.4h.7M102.2 73.1v.7"/>
<path d="M123.2 73.4h.6M123.5 73.1v.7M146.5 73.4h.7M146.9 73.1v.7M32.3 99.4h1.6M33.1 98.6v1.6M54.6 99.4h1.7M55.5 98.6v1.6M77 99.4h1.6M77.8 98.6v1.6M99.3 99.4h1.7M100.1 98.6v1.6"/>
<path d="M121.7 99.4h1.6M122.5 98.6v1.6M144 99.4h1.6M144.8 98.6v1.6M31.7 118.2h.8M32.1 117.7v.9M39.4 118.2h.6M39.7 117.9v.5M54 118.2h.9M54.4 117.7v.9M62.3 118.2h.6M62.6 117.9v.5"/>
<path d="M76.4 118.2h.8M76.8 117.7v.9M84.6 118.2h.6M84.9 117.9v.5M98.7 118.2h.8M99.1 117.7v.9M107 118.2h.5M107.3 117.9v.5M121.1 118.2h.8M121.5 117.7v.9M129.3 118.2h.6M129.6 117.9v.5"/>
<path d="M145.4 118.2h.9M145.9 117.7v.9M153.7 118.2h.6M154 117.9v.5M19.9 151.4h79.7v45h-79.7zM32.9 159.8h.4M33.1 159.6v.4M34.9 159.8h.4M35.1 159.6v.4M36.9 159.8h.6M37.2 159.5v.6M39 156.7h.4"/>
<path d="M39.2 156.5v.5M41 156.7h.4M41.2 156.5v.5M43.1 156.7h.4M43.3 156.5v.5M47.1 156.7h.4M47.3 156.5v.5M49.1 156.7h.5M49.4 156.5v.5M51.2 156.7h.4M51.4 156.5v.5M55.2 156.7h.4"/>
<path d="M55.5 156.5v.5M57.3 156.7h.4M57.5 156.5v.5M69.5 156.7h.4M69.7 156.5v.5M71.5 156.7h.4M71.7 156.5v.5M73.5 156.7h.4M73.7 156.5v.5M75.6 156.7h.4M75.8 156.5v.5M77.6 156.7h.4"/>
<path d="M77.8 156.5v.5M79.6 156.7h.4M79.8 156.5v.5M83.7 156.7h.4M83.7 158.8h.4M83.9 156.5v.5M83.9 158.6v.4M89.8 156.7h.4M89.8 158.8h.4M90 156.5v.5M90 158.6v.4M23.2 177.1h1.5"/>
<path d="M24 176.3v1.5M26.5 165.9h1M27 165.4v1M28.7 174h.6M28.8 164.9h.5M29 164.6v.5M29 173.7v.6M30.8 178.1h.6M31.1 177.8v.6M32.8 166.9h.6M32.9 164.9h.4M33.1 164.7v.4"/>
<path d="M33.1 166.6v.6M38.2 179.3v1.6M47 178.1h.6M47.3 177.8v.6M49.6 174h1.6M50.4 173.2v1.6M83.7 166.9h.4M83.7 160.8h.4M83.7 162.8h.4M83.7 171h.4M83.7 168.9h.4M83.7 164.9h.4"/>
<path d="M83.9 160.6v.4M83.9 162.6v.4M83.9 164.7v.4M83.9 166.7v.4M83.9 168.7v.4M83.9 170.8v.4M89.8 166.9h.4M89.8 160.8h.4M89.8 162.8h.4M89.8 171h.4M89.8 168.9h.4M89.8 164.9h.4"/>
<path d="M90 160.6v.4M90 162.6v.4M90 164.7v.4M90 166.7v.4M90 168.7v.4M90 170.8v.4M26.3 190.3h1.4M27 189.5v1.5M29.8 185.2h.6M30.1 184.9v.6M37.4 180.1h1.6M45 182.1h.6"/>
<path d="M45.3 181.8v.6M51.2 191.3h.4M51.4 191.1v.4M53.2 191.3h.4M53.4 191.1v.4M55.2 191.3h.4M55.5 191.1v.4M57.3 191.3h.4M57.5 191.1v.4M59.3 191.3h.4M59.5 191.1v.4M61.3 191.3h.4"/>
<path d="M61.6 191.1v.4"/>
<circle cx="22.9" cy="154.7" r="1.27"/>
</g>
<circle cx="22.9" cy="154.7" r="1.27" fill="#fff" stroke="#000" stroke-width=".14"/>
<circle cx="21.9" cy="193.3" r="1.27" fill="none" stroke="#000" stroke-width=".14"/>
<circle cx="21.9" cy="193.3" r="1.27" fill="#fff" stroke="#000" stroke-width=".14"/>
<circle cx="63.6" cy="166.9" r="1.27" fill="none" stroke="#000" stroke-width=".14"/>
<circle cx="63.6" cy="166.9" r="1.27" fill="#fff" stroke="#000" stroke-width=".14"/>
<circle cx="63.6" cy="189.3" r="1.27" fill="none" stroke="#000" stroke-width=".14"/>
<circle cx="63.6" cy="189.3" r="1.27" fill="#fff" stroke="#000" stroke-width=".14"/>
<circle cx="82.9" cy="154.7" r="1.27" fill="none" stroke="#000" stroke-width=".14"/>
<circle cx="82.9" cy="154.7" r="1.27" fill="#fff" stroke="#000" stroke-width=".14"/>
<circle cx="87.9" cy="193.3" r="1.27" fill="none" stroke="#000" stroke-width=".14"/>
<circle cx="87.9" cy="193.3" r="1.27" fill="#fff" stroke="#000" stroke-width=".14"/>
<g font-size="2" fill="#505050">
<text x="49.4" y="29.7">S1</text>
<text x="103.7" y="155.2">U</text>
<text x="103.7" y="153.2">V</text>
<text x="103.7" y="161.3">R</text>
<text x="103.7" y="159.3">S</text>
<text x="103.7" y="157.3">T</text>
<text x="103.7" y="167.4">O</text>
<text x="103.7" y="165.4">P</text>
<text x="103.7" y="163.4">Q</text>
<text x="103.2" y="171.5">M</text>
<text x="103.7" y="173.5">L</text>
<text x="103.7" y="169.4">N</text>
<text x="103.7" y="179.6">I</text>
<text x="103.7" y="177.6">J</text>
<text x="103.7" y="175.5">K</text>
<text x="103.7" y="185.7">F</text>
<text x="103.7" y="183.7">G</text>
<text x="103.7" y="181.6">H</text>
<text x="103.7" y="191.8">C</text>
<text x="103.7" y="189.8">D</text>
<text x="103.7" y="187.7">E</text>
<text x="103.7" y="195.9">A</text>
<text x="103.7" y="193.8">B</text>
<text x="113.4" y="196.4" transform="rotate(-90 113.4 196.4)">22 (vertical)</text>
<text x="20.4" y="198.4">1</text>
<text x="22.4" y="198.4">2</text>
<text x="24.5" y="198.4">3</text>
<text x="26.5" y="198.4">4</text>
<text x="28.5" y="198.4">5</text>
<text x="30.6" y="198.4">6</text>
<text x="32.6" y="198.4">7</text>
<text x="34.6" y="198.4">8</text>
<text x="36.7" y="198.4">9</text>
<text x="38.2" y="198.4">10</text>
<text x="40.7" y="198.4">1</text>
<text x="42.8" y="198.4">2</text>
<text x="44.8" y="198.4">3</text>
<text x="46.8" y="199.4">4</text>
<text x="48.8" y="200.9">5</text>
<text x="50.9" y="202.5">6</text>
<text x="52.9" y="202.5">7</text>
<text x="54.9" y="202.5">8</text>
<text x="57" y="202.5">9</text>
<text x="58.5" y="202.5">20</text>
<text x="61" y="202.5">1</text>
<text x="63.1" y="201.4">2</text>
<text x="65.1" y="200.4">3</text>
<text x="67.1" y="198.9">4</text>
<text x="69.2" y="198.9">5</text>
<text x="71.2" y="198.9">6</text>
<text x="73.2" y="198.9">7</text>
<text x="75.3" y="198.9">8</text>
<text x="77.3" y="198.9">9</text>
<text x="78.8" y="198.9">30</text>
<text x="81.4" y="198.9">1</text>
<text x="83.4" y="198.9">2</text>
<text x="85.4" y="198.9">3</text>
<text x="87.4" y="198.9">4</text>
<text x="89.5" y="198.9">5</text>
<text x="91.5" y="198.9">6</text>
<text x="93.5" y="198.9">7</text>
<text x="95.6" y="198.9">8</text>
<text x="97.6" y="198.9">9</text>
<text x="86.9" y="204.5">39 (horizontal)</text>
</g>
<g font-size="1.4" fill="#505050">
<text x="46.3" y="34.3">5</text>
<text x="50.4" y="32.8">6</text>
<text x="54.9" y="33.8">7</text>
<text x="140.3" y="33.8">P8</text>
<text x="42.2" y="41.5">3</text>
<text x="42.8" y="36.9">4</text>
<text x="58" y="36.4">8</text>
<text x="59" y="40.4">9</text>
<text x="72" y="36.2">LED7</text>
<text x="43.8" y="45.5">2</text>
<text x="58.5" y="45">10</text>
<text x="47.3" y="48.1">1</text>
<text x="50.9" y="50.6">12</text>
<text x="54.9" y="48.1">11</text>
<text x="29.4" y="74.8">LED1</text>
<text x="52.2" y="74.8">LED2</text>
<text x="74.1" y="74.8">LED3</text>
<text x="97.4" y="74.8">LED4</text>
<text x="118.7" y="74.8">LED5</text>
<text x="142.1" y="74.8">LED6</text>
<text x="26.5" y="94.8">P1</text>
<text x="48.8" y="94.8">P2</text>
<text x="71.2" y="94.8">P3</text>
<text x="93.5" y="94.8">P4</text>
<text x="115.9" y="94.8">P5</text>
<text x="138.2" y="94.8">P6</text>
<text x="39.6" y="151.1" transform="rotate(-90 39.6 151.1)">JLED7</text>
<text x="41.7" y="151.1" transform="rotate(-90 41.7 151.1)">JLED6</text>
<text x="43.7" y="151.1" transform="rotate(-90 43.7 151.1)">JLED5</text>
<text x="47.8" y="151.1" transform="rotate(-90 47.8 151.1)">JLED4</text>
<text x="49.8" y="151.1" transform="rotate(-90 49.8 151.1)">JLED3</text>
<text x="51.8" y="150.6" transform="rotate(-90 51.8 150.6)">JLEDR</text>
<text x="55.9" y="151.1" transform="rotate(-90 55.9 151.1)">JLEDG</text>
<text x="57.9" y="151.1" transform="rotate(-90 57.9 151.1)">JLEDB</text>
<text x="70.1" y="151.1" transform="rotate(-90 70.1 151.1)">JLED2</text>
<text x="72.2" y="151.1" transform="rotate(-90 72.2 151.1)">JLED1</text>
<text x="74.2" y="151.1" transform="rotate(-90 74.2 151.1)">JS12</text>
<text x="76.2" y="151.1" transform="rotate(-90 76.2 151.1)">JS11</text>
<text x="78.2" y="151.1" transform="rotate(-90 78.2 151.1)">JS10</text>
<text x="80.3" y="151.1" transform="rotate(-90 80.3 151.1)">JS9</text>
<text x="80.7" y="157.2">JB1</text>
<text x="80.7" y="159.2">JB3</text>
<text x="80.7" y="161.3">JB5</text>
<text x="93" y="157.3">JB2</text>
<text x="93" y="159.3">JB4</text>
<text x="93" y="161.4">JB6</text>
<text x="24.6" y="166.4">JA</text>
<text x="28.7" y="164.2" transform="rotate(-90 28.7 164.2)">T</text>
<text x="30.1" y="163.9" transform="rotate(-90 30.1 163.9)">JP8-3</text>
<text x="36.2" y="166.7">C1</text>
<text x="80.7" y="163.3">JB7</text>
<text x="80.8" y="167.4">JS6</text>
<text x="80.8" y="165.3">JS8</text>
<text x="93" y="163.4">JB8</text>
<text x="93" y="167.5">JS5</text>
<text x="93" y="165.4">JS7</text>
<text x="25.5" y="172.3" transform="rotate(-90 25.5 172.3)">1</text>
<text x="28.7" y="168.1" transform="rotate(-90 28.7 168.1)">S</text>
<text x="33.7" y="171.5" transform="rotate(-90 33.7 171.5)">JP8-2</text>
<text x="36.4" y="168.2">4.7nF</text>
<text x="80.8" y="171.4">JS2</text>
<text x="80.8" y="169.4">JS4</text>
<text x="93" y="171.5">JS1</text>
<text x="93" y="169.5">JS3</text>
<text x="21" y="179.9" transform="rotate(-90 21 179.9)">MIDI_IN</text>
<text x="25.4" y="176.4" transform="rotate(-90 25.4 176.4)">2</text>
<text x="25.5" y="180.4" transform="rotate(-90 25.5 180.4)">3</text>
<text x="40" y="184" transform="rotate(-90 40 184)">OK1</text>
<text x="40.2" y="180.3" transform="rotate(-90 40.2 180.3)">6N138</text>
<text x="21.5" y="189.8">1</text>
<text x="25.5" y="189.8">2</text>
<text x="29.5" y="189.8">3</text>
<text x="26" y="194.2">MIDI_OUT</text>
<text x="52" y="199.5" transform="rotate(-90 52 199.5)">JP1</text>
<text x="54" y="199.5" transform="rotate(-90 54 199.5)">JP2</text>
<text x="56" y="199.5" transform="rotate(-90 56 199.5)">JP3</text>
<text x="58.1" y="199" transform="rotate(-90 58.1 199)">JP4</text>
<text x="60.1" y="199" transform="rotate(-90 60.1 199)">JP5</text>
<text x="62.1" y="199" transform="rotate(-90 62.1 199)">JP6</text>
</g>
<g font-size=".9" fill="#505050">
<text x="5.3" y="43.3">SW8</text>
<text x="82.5" y="43.3">SW7</text>
<text x="29.7" y="116.4">SW1</text>
<text x="52" y="116.4">SW2</text>
<text x="74.3" y="116.4">SW3</text>
<text x="96.7" y="116.4">SW4</text>
<text x="119" y="116.4">SW5</text>
<text x="143.4" y="116.4">SW6</text>
</g>
</svg>
